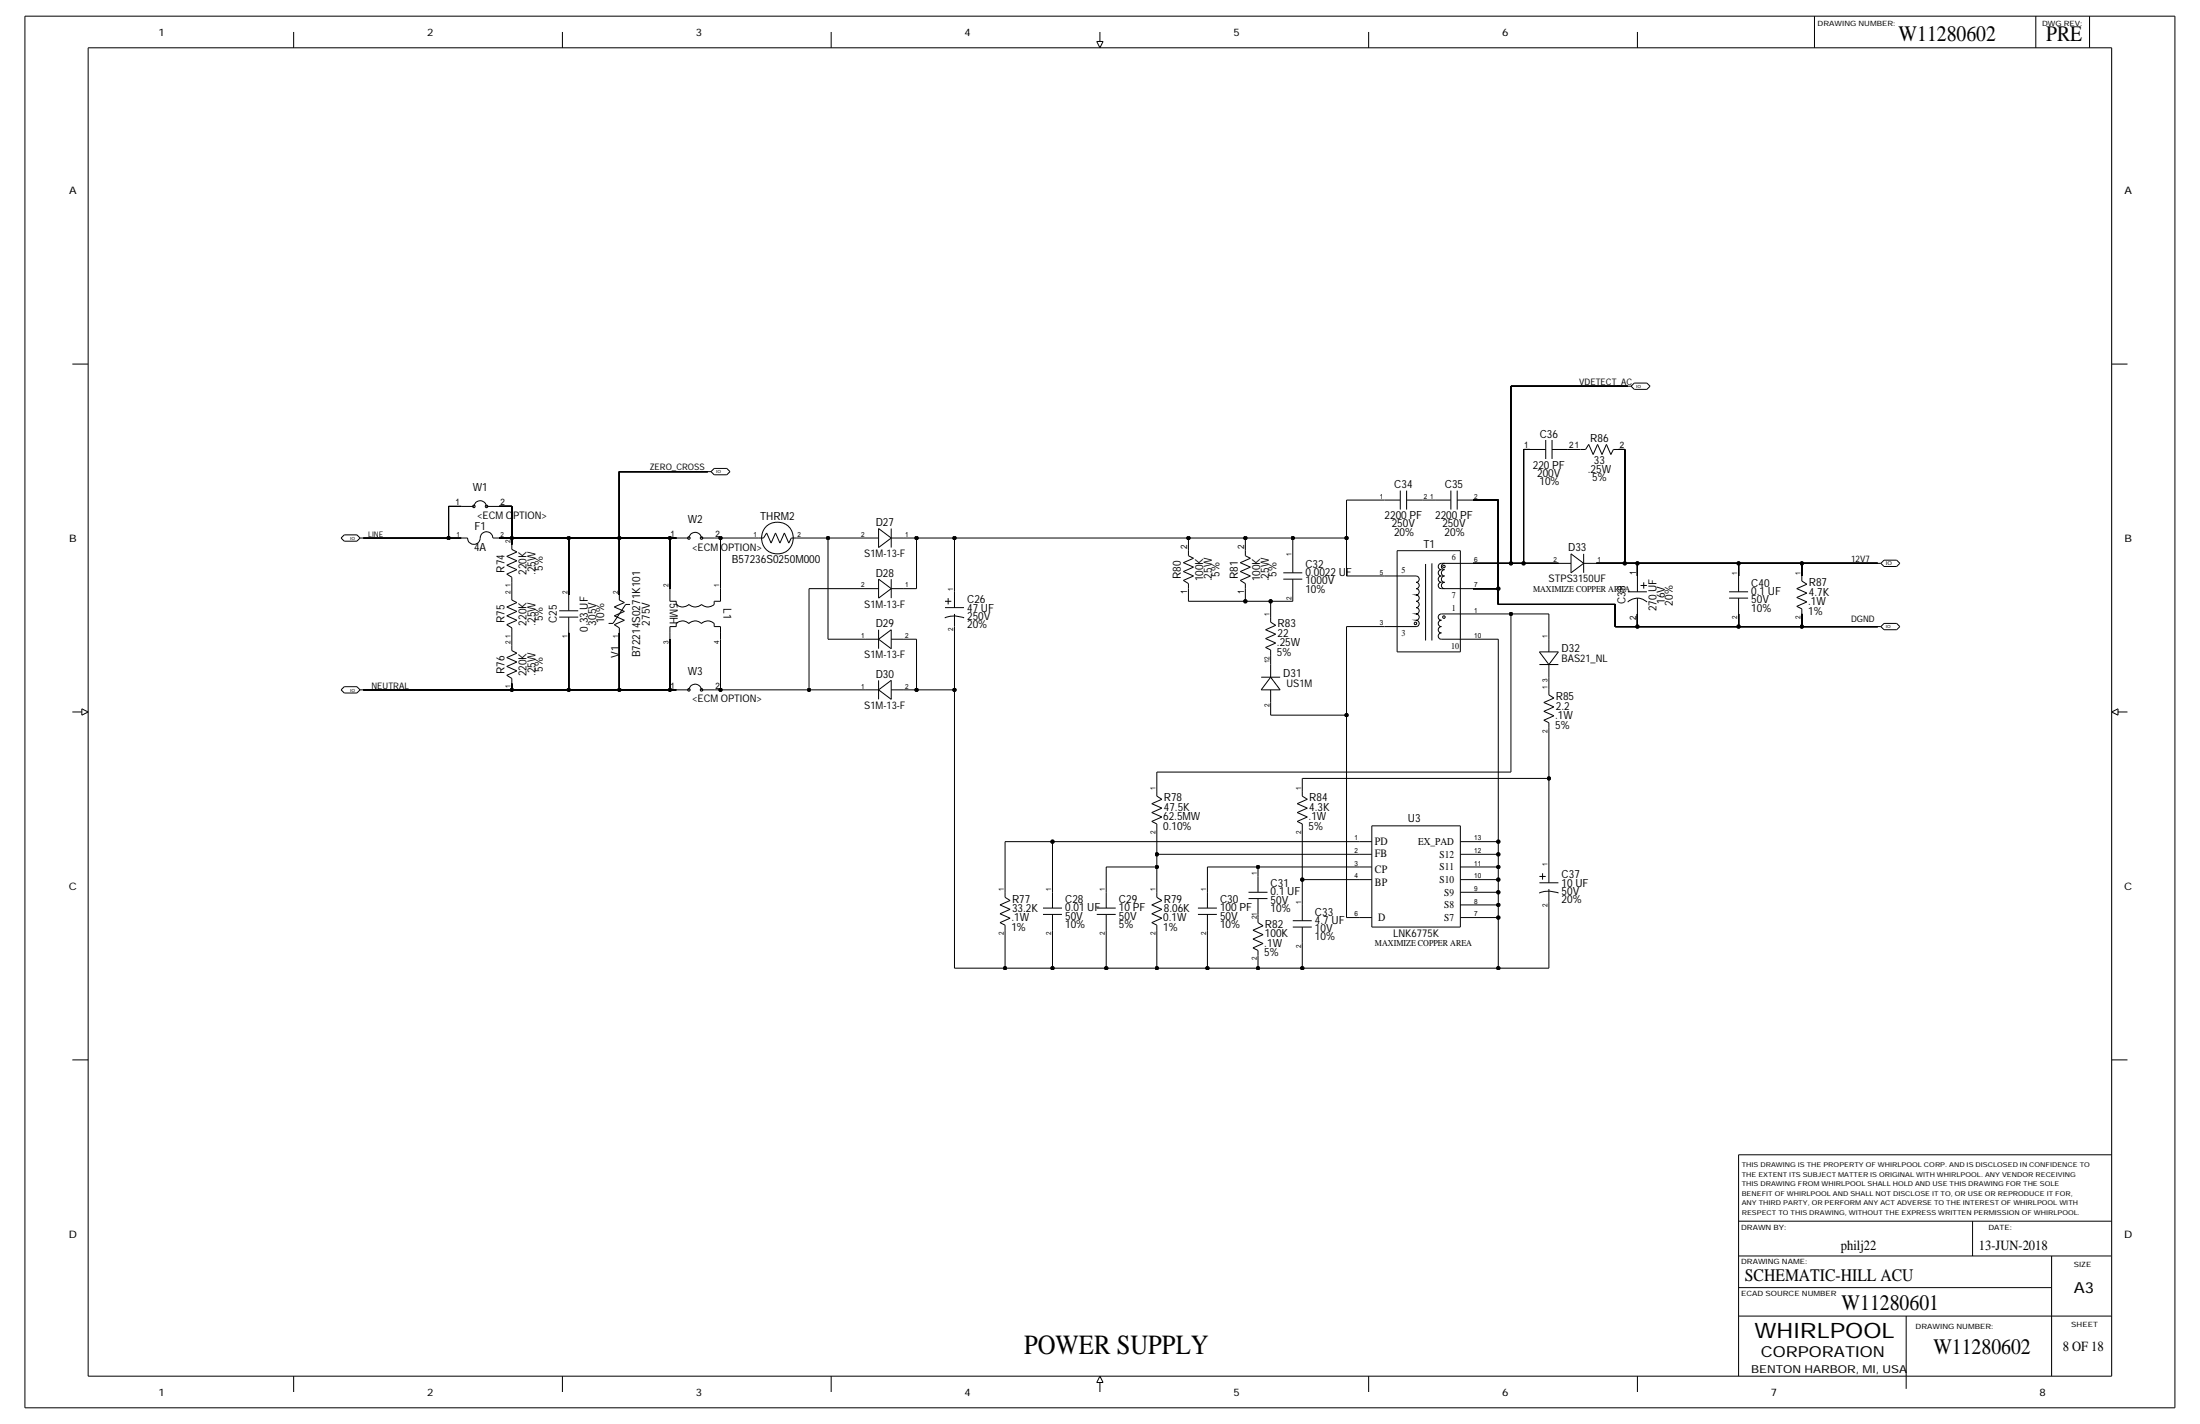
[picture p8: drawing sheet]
<svg xmlns="http://www.w3.org/2000/svg" width="864mm" height="559mm" viewBox="0 0 864 559" stroke-linecap="round" stroke-linejoin="round" font-family="sans-serif">
<!-- layer: Nets -->
<g fill="none" stroke="#000" stroke-width=".39">
<path d="M593.1 151.6h45.9zM593.1 151.6v69.5zM598.1 176.4h2.5zM598.1 176.4v44.7zM615.5 176.4h4.9zM635.3 176.4h2.5zM637.8 176.4v44.7zM176.1 198.7h5zM176.1 198.7v12.4zM196 198.7h4.9zM200.9 198.7v12.4zM243.1 185.1h34.8z"/>
<path d="M243.1 185.1v26zM528.6 196.2h14.9zM528.6 196.2v14.9zM558.4 196.2h4.9zM578.2 196.2h9.9zM588.1 196.2v34.8zM142.6 211.1h33.5zM176.1 211.1h5zM196 211.1h4.9zM200.9 211.1v2.5zM200.9 211.1h22.4zM223.3 211.1v22.4z"/>
<path d="M223.3 211.1h19.8zM243.1 211.1v22.4zM243.1 211.1h19.9zM263 211.1v19.9zM263 211.1h2.5zM280.3 211.1h2.5zM282.8 211.1h14.9zM282.8 211.1v19.9zM312.6 211.1h12.4zM325 211.1v39.7zM325 211.1h14.9zM354.8 211.1h5z"/>
<path d="M359.8 211.1v19.9zM359.8 211.1h14.9zM374.7 211.1v21.1zM374.7 211.1h91.8zM466.5 211.1v5zM466.5 211.1h22.4zM488.9 211.1v5zM488.9 211.1h18.6zM507.5 211.1v7.5zM507.5 211.1h21.1zM528.6 211.1v14.9zM200.9 228.5v5z"/>
<path d="M317.6 231h22.3zM317.6 231v39.7zM354.8 231h5zM466.5 231v5zM466.5 236h22.4zM488.9 231v5zM488.9 236h9.9zM498.8 236v6.2zM498.8 236h8.7zM507.5 233.5v2.5zM528.6 226h14.9zM578.2 231h9.9z"/>
<path d="M578.2 221.1h14.9zM588.1 237.2h46zM588.1 231v6.2zM593.1 221.1h5zM598.1 221.1h13.6zM626.6 221.1h11.2zM634.1 237.2v8.7zM637.8 221.1h5zM642.8 221.1v4.9zM642.8 221.1h39.7zM682.5 221.1v4.9zM682.5 221.1h24.8z"/>
<path d="M707.3 221.1v4.9zM707.3 221.1h29.8zM200.9 248.4v4.9zM223.3 248.4v22.3zM243.1 248.4v22.3zM263 250.8v19.9zM282.8 250.8v19.9zM325 250.8h14.9zM354.8 250.8h5zM359.8 250.8v19.9zM374.7 245.9v24.8zM498.8 257.1v3.7z"/>
<path d="M528.6 245.9v34.7zM528.6 245.9h14.9zM578.2 250.8h9.9zM578.2 240.9h14.9zM588.1 250.8v79.5zM593.1 240.9v62.1zM593.1 240.9h14.9zM608 240.9v9.9zM634.1 245.9h8.7zM642.8 240.9v5zM642.8 245.9h39.7zM682.5 240.9v5z"/>
<path d="M682.5 245.9h24.8zM707.3 240.9v5zM707.3 245.9h29.8zM142.6 270.7h58.3zM200.9 268.2v2.5zM200.9 270.7h22.4zM223.3 270.7h19.8zM243.1 270.7h19.9zM263 270.7h2.5zM280.3 270.7h2.5zM282.8 270.7h34.8zM317.6 270.7h22.3z"/>
<path d="M354.8 270.7h5zM359.8 270.7h14.9zM374.7 270.7v109.2zM498.8 275.7v4.9zM608 265.7v5zM498.8 280.6h29.8zM528.6 280.6v79.5zM608 285.6v19.9zM454.1 303v7.4zM454.1 303h139zM511.2 305.5v4.9zM511.2 305.5h96.8z"/>
<path d="M608 305.5v34.7zM394.5 330.3v19.8zM394.5 330.3h18.6zM413.1 330.3v19.8zM413.1 330.3h120.4zM454.1 335.2v5zM454.1 335.2h79.4zM454.1 325.3v9.9zM511.2 325.3v19.9zM578.2 335.2h9.9zM578.2 330.3h9.9zM588.1 335.2v5z"/>
<path d="M588.1 330.3v4.9zM434.2 340.2v9.9zM434.2 340.2h19.9zM454.1 340.2v9.9zM474 340.2v9.9zM474 340.2h19.8zM493.8 358.8v1.3zM493.8 340.2v3.7zM493.8 340.2h39.7zM511.2 345.2h22.3zM511.2 345.2v9.9zM578.2 355.1h9.9z"/>
<path d="M578.2 350.1h9.9zM578.2 345.2h9.9zM578.2 340.2h9.9zM588.1 355.1v5zM588.1 350.1v5zM588.1 345.2v4.9zM588.1 340.2v5zM608 353.9v26zM374.7 379.9h19.8zM394.5 365v14.9zM394.5 379.9h18.6zM413.1 365v14.9z"/>
<path d="M413.1 379.9h21.1zM434.2 365v14.9zM434.2 379.9h19.9zM454.1 365v14.9zM454.1 379.9h19.9zM474 365v14.9zM474 379.9h19.8zM493.8 375v4.9zM493.8 379.9h17.4zM511.2 370v9.9zM511.2 379.9h76.9zM528.6 360.1h4.9z"/>
<path d="M578.2 360.1h9.9zM588.1 379.9h19.9zM588.1 360.1v19.8z"/>
</g>
<g fill="#000" stroke="#000" stroke-width=".39">
<circle cx="176.1" cy="211.1" r=".7"/>
<circle cx="200.9" cy="211.1" r=".7"/>
<circle cx="223.3" cy="211.1" r=".7"/>
<circle cx="243.1" cy="211.1" r=".7"/>
<circle cx="263" cy="211.1" r=".7"/>
<circle cx="282.8" cy="211.1" r=".7"/>
<circle cx="325" cy="211.1" r=".7"/>
<circle cx="359.8" cy="211.1" r=".7"/>
<circle cx="374.7" cy="211.1" r=".7"/>
<circle cx="466.5" cy="211.1" r=".7"/>
<circle cx="488.9" cy="211.1" r=".7"/>
<circle cx="507.5" cy="211.1" r=".7"/>
<circle cx="528.6" cy="211.1" r=".7"/>
<circle cx="488.9" cy="236" r=".7"/>
<circle cx="498.8" cy="236" r=".7"/>
<circle cx="588.1" cy="231" r=".7"/>
<circle cx="593.1" cy="221.1" r=".7"/>
<circle cx="598.1" cy="221.1" r=".7"/>
<circle cx="637.8" cy="221.1" r=".7"/>
<circle cx="642.8" cy="221.1" r=".7"/>
<circle cx="682.5" cy="221.1" r=".7"/>
<circle cx="707.3" cy="221.1" r=".7"/>
<circle cx="593.1" cy="240.9" r=".7"/>
<circle cx="642.8" cy="245.9" r=".7"/>
<circle cx="682.5" cy="245.9" r=".7"/>
<circle cx="707.3" cy="245.9" r=".7"/>
<circle cx="200.9" cy="270.7" r=".7"/>
<circle cx="223.3" cy="270.7" r=".7"/>
<circle cx="243.1" cy="270.7" r=".7"/>
<circle cx="263" cy="270.7" r=".7"/>
<circle cx="282.8" cy="270.7" r=".7"/>
<circle cx="317.6" cy="270.7" r=".7"/>
<circle cx="359.8" cy="270.7" r=".7"/>
<circle cx="374.7" cy="270.7" r=".7"/>
<circle cx="528.6" cy="280.6" r=".7"/>
<circle cx="608" cy="305.5" r=".7"/>
<circle cx="413.1" cy="330.3" r=".7"/>
<circle cx="454.1" cy="335.2" r=".7"/>
<circle cx="588.1" cy="330.3" r=".7"/>
<circle cx="588.1" cy="335.2" r=".7"/>
<circle cx="454.1" cy="340.2" r=".7"/>
<circle cx="493.8" cy="340.2" r=".7"/>
<circle cx="511.2" cy="345.2" r=".7"/>
<circle cx="588.1" cy="340.2" r=".7"/>
<circle cx="588.1" cy="350.1" r=".7"/>
<circle cx="588.1" cy="345.2" r=".7"/>
<circle cx="588.1" cy="355.1" r=".7"/>
<circle cx="394.5" cy="379.9" r=".7"/>
<circle cx="413.1" cy="379.9" r=".7"/>
<circle cx="434.2" cy="379.9" r=".7"/>
<circle cx="454.1" cy="379.9" r=".7"/>
<circle cx="474" cy="379.9" r=".7"/>
<circle cx="493.8" cy="379.9" r=".7"/>
<circle cx="511.2" cy="379.9" r=".7"/>
<circle cx="588.1" cy="379.9" r=".7"/>
<circle cx="588.1" cy="360.1" r=".7"/>
</g>
<!-- layer: Components -->
<g fill="none" stroke="#000" stroke-width=".39">
<path d="M639 151.6h1.3zM640.3 151.6l1.2 1.2zM641.5 150.3h5zM641.5 150.3l-1.2 1.3zM641.5 152.8h5zM646.5 150.3l1.2 1.3zM646.5 152.8l1.2-1.2zM600.6 176.4h6.2zM606.8 172.7v7.4zM609.2 172.7v7.4zM609.2 176.4h6.3zM620.4 176.4h2z"/>
<path d="M623.6 174.4l-1.2 2zM623.6 174.4l1.8 4zM627.1 174.4l1.8 4zM627.1 174.4l-1.7 4zM630.6 174.4l1.7 4zM630.6 174.4l-1.7 4zM633.3 176.4l-1 2zM633.3 176.4h2zM181.1 198.7h4.9zM186 198.7a2.47 2.47 0 0 1 2.5-2.2 2.47 2.47 0 0 1 2.4 2.2M191 198.7h5zM277.9 185.1h1.2z"/>
<path d="M279.1 185.1l1.2 1.2zM280.3 183.8h5zM280.3 183.8l-1.2 1.3zM280.3 186.3h5zM285.3 183.8l1.3 1.3zM286.6 185.1l-1.3 1.2zM543.5 196.2h6.2zM549.7 192.5v7.5zM552.2 192.5v7.5zM552.2 196.2h6.2zM563.3 196.2h6.2zM569.5 192.5v7.5z"/>
<path d="M572 192.5v7.5zM572 196.2h6.2zM133.9 211.1l1.2 1.3zM135.1 209.9h5zM135.1 209.9l-1.2 1.2zM135.1 212.4h5zM140.1 209.9l1.2 1.2zM141.3 211.1h1.3zM141.3 211.1l-1.2 1.3zM181.1 211.1h2.4zM183.5 211.1a2.48 2.48 0 0 0 2.5 2.5 2.48 2.48 0 0 0 2.5-2.4M188.5 211.1a2.48 2.48 0 0 1 2.5-2.4 2.48 2.48 0 0 1 2.5 2.4"/>
<path d="M193.5 211.1h2.5zM198.9 218.3l4-1.7zM198.9 218.3l4 1.8zM200.9 215.6l2 1zM200.9 213.6v2zM265.5 211.1h4.9zM270.4 211.1a2.47 2.47 0 0 1 2.5-2.2 2.47 2.47 0 0 1 2.4 2.2M275.4 211.1h4.9zM297.7 211.1h2zM301 209.1l-1.3 2zM301 209.1l1.7 4zM304.4 209.1l1.8 4z"/>
<path d="M304.4 209.1l-1.7 4zM307.9 209.1l1.7 4zM307.9 209.1l-1.7 4zM310.6 211.1h2zM310.6 211.1l-1 2zM339.9 211.1h5zM344.9 214.9l5-3.8zM344.9 207.4l5 3.7zM344.9 207.4v7.5zM349.9 211.1h4.9zM349.9 207.4v7.5zM466.5 218.1l2 1z"/>
<path d="M466.5 216.1v2zM488.9 218.1l1.9 1zM488.9 216.1v2zM507.5 218.6v6.2zM548.4 216.1v39.7zM548.4 216.1h24.9zM573.3 216.1v39.7zM616.7 217.3l5 3.8zM616.7 217.3v7.5zM621.7 217.3v7.5zM739.6 219.8h4.9zM739.6 219.8l-1.3 1.3z"/>
<path d="M744.5 219.8l1.3 1.3zM198.9 225.3l2 1.2zM198.9 225.3l4-1.8zM198.9 221.8l4-1.7zM198.9 221.8l4 1.7zM198.9 238.2l4-1.7zM198.9 238.2l4 1.7zM200.9 226.5v2zM200.9 235.5l2 1zM200.9 233.5v2zM219.5 239.7h7.5zM223.3 233.5v6.2z"/>
<path d="M241.1 238.2l4-1.7zM241.1 238.2l4 1.7zM243.1 235.5l2 1zM243.1 233.5v2zM245.6 237.2h1.7zM245.6 237.2l-5 7.4zM263 233.5v2.5zM263 236h2.5zM263 231v2.5zM265.4 237.2a3.7 3.7 0 0 0 5 0M265.5 236v1.2zM270.4 237.2a3.8 3.8 0 0 0 5 .1 3.6 3.6 0 0 0 4.9-.1"/>
<path d="M280.3 236h2.5zM280.3 236v1.2zM282.8 233.5v2.5zM282.8 231v2.5zM339.9 231h5zM344.9 234.7l5-3.7zM344.9 227.3l5 3.7zM344.9 227.3v7.4zM349.9 231h4.9zM349.9 227.3v7.4zM371 238.4h7.4zM371 236h2.4z"/>
<path d="M372.2 234.7v2.5zM374.7 232.2v6.2zM464.5 227.8l2 1.2zM464.5 227.8l4-1.8zM464.5 220.8l4-1.7zM464.5 220.8l4 1.8zM464.5 224.3l4-1.7zM464.5 224.3l4 1.7zM466.5 229v2zM486.9 227.8l2 1.2zM486.9 227.8l3.9-1.8zM486.9 220.8l3.9-1.7z"/>
<path d="M486.9 220.8l3.9 1.8zM486.9 224.3l3.9-1.7zM486.9 224.3l3.9 1.7zM488.9 229v2zM503.8 224.8h7.4zM503.8 227.3h7.4zM507.5 227.3v6.2zM543.5 226h4.9zM548.4 226h7.5zM555.9 226a1.24 1.24 0 0 1 1.2 1.3 1.24 1.24 0 0 1-1.2 1.2 1.24 1.24 0 0 1 1.2 1.2 1.24 1.24 0 0 1-1.2 1.3 1.24 1.24 0 0 1 1.2 1.2 1.24 1.24 0 0 1-1.2 1.3 1.24 1.24 0 0 1 1.2 1.2 1.24 1.24 0 0 1-1.2 1.3 1.24 1.24 0 0 1 1.2 1.2 1.24 1.24 0 0 1-1.2 1.2 1.24 1.24 0 0 1 1.2 1.3 1.24 1.24 0 0 1-1.2 1.2 1.24 1.24 0 0 1 1.2 1.3 1.24 1.24 0 0 1-1.2 1.2 1.24 1.24 0 0 1 1.2 1.2 1.24 1.24 0 0 1-1.2 1.3M559.6 221.3v30zM562.1 221.1v30.2z"/>
<path d="M565.8 231h7.5zM565.8 221.1h7.5zM565.8 221.1a1.24 1.24 0 0 0-1.2 1.2 1.24 1.24 0 0 0 1.2 1.2 1.24 1.24 0 0 0-1.2 1.3 1.24 1.24 0 0 0 1.2 1.2 1.24 1.24 0 0 0-1.2 1.3 1.24 1.24 0 0 0 1.2 1.2 1.24 1.24 0 0 0-1.2 1.2 1.24 1.24 0 0 0 1.2 1.3M567.1 221.1a1.24 1.24 0 0 0-1.3 1.2 1.24 1.24 0 0 0 1.3 1.2 1.24 1.24 0 0 0-1.3 1.3 1.24 1.24 0 0 0 1.3 1.2 1.24 1.24 0 0 0-1.3 1.3 1.24 1.24 0 0 0 1.3 1.2 1.24 1.24 0 0 0-1.3 1.2 1.24 1.24 0 0 0 1.3 1.3M573.3 221.1h4.9zM573.3 231h4.9zM611.7 221.1h5zM616.7 224.8l5-3.7zM621.7 221.1h4.9zM638.9 236.3a5.5 5.5 0 0 1 7.6 0M639 232.2h7.5zM642.8 234.7v6.2z"/>
<path d="M642.8 226v6.2zM644 229.7h2.5zM645.2 228.5v2.5zM678.8 232.2h7.4zM678.8 234.7h7.4zM682.5 226v6.2zM682.5 234.7v6.2zM705.3 234.5l4-1.8zM705.3 231l4-1.7zM705.3 237.9l2 1zM705.3 237.9l4-1.7zM705.3 234.5l4 1.7z"/>
<path d="M705.3 231l4 1.7zM707.3 228l2 1.3zM707.3 226v2zM707.3 238.9v2zM737.1 221.1h1.2zM738.3 221.1l1.3 1.2zM739.6 222.3h4.9zM744.5 222.3l1.3-1.2zM198.9 245.1l2 1.3zM198.9 245.1l4-1.7zM198.9 241.7l4-1.8zM198.9 241.7l4 1.7z"/>
<path d="M198.9 258l4-1.7zM198.9 258l4 1.8zM200.9 246.4v2zM200.9 255.3l2 1zM200.9 253.3v2zM219.5 242.2h7.5zM223.3 242.2v6.2zM238.9 244.6h1.7zM241.1 245.1l2 1.3zM241.1 245.1l4-1.7zM241.1 241.7l4-1.8zM241.1 241.7l4 1.7z"/>
<path d="M243.1 246.4v2zM263 245.9v2.5zM263 245.9h2.5zM263 248.4v2.4zM265.4 244.7a3.5 3.5 0 0 1 5 0M265.5 244.6v1.3zM270.4 244.7a3.5 3.5 0 0 1 4.9 0 3.5 3.5 0 0 1 5 0M280.3 245.9h2.5zM280.3 244.6v1.3zM282.8 245.9v2.5zM282.8 248.4v2.4zM339.9 250.8h5z"/>
<path d="M344.9 250.8l5 3.8zM344.9 250.8l5-3.7zM344.9 247.1v7.5zM349.9 250.8h4.9zM349.9 247.1v7.5zM370.9 242.5a10.3 10.3 0 0 1 7.5 0M374.7 240.9v5zM496.8 250.6l4-1.7zM496.8 247.1l4-1.7zM496.8 254.1l2 1zM496.8 254.1l4-1.8zM496.8 250.6l4 1.7z"/>
<path d="M496.8 247.1l4 1.8zM498.8 244.1l2 1.3zM498.8 242.2v1.9zM498.8 255.1v2zM543.5 245.9h4.9zM548.4 245.9h7.5zM548.4 255.8h24.9zM565.8 240.9h7.5zM565.8 250.8h7.5zM565.8 240.9a1.24 1.24 0 0 0-1.2 1.3 1.24 1.24 0 0 0 1.2 1.2 1.24 1.24 0 0 0-1.2 1.2 1.24 1.24 0 0 0 1.2 1.3 1.24 1.24 0 0 0-1.2 1.2 1.24 1.24 0 0 0 1.2 1.3 1.24 1.24 0 0 0-1.2 1.2 1.24 1.24 0 0 0 1.2 1.2M573.3 240.9h4.9zM573.3 250.8h4.9z"/>
<path d="M604.3 255.8l3.7 5zM604.3 255.8h7.4zM608 250.8v5zM611.7 255.8l-3.7 5zM737.1 245.9h1.2zM738.3 245.9l1.3 1.2zM739.6 244.6h4.9zM739.6 244.6l-1.3 1.3zM739.6 247.1h4.9zM744.5 244.6l1.3 1.3zM744.5 247.1l1.3-1.2zM133.9 270.7l1.2 1.2z"/>
<path d="M135.1 269.5h5zM135.1 269.5l-1.2 1.2zM135.1 271.9h5zM140.1 269.5l1.2 1.2zM141.3 270.7h1.3zM141.3 270.7l-1.2 1.2zM198.9 265l2 1.2zM198.9 265l4-1.7zM198.9 261.5l4-1.7zM198.9 261.5l4 1.8zM200.9 266.2v2zM265.5 270.7h4.9z"/>
<path d="M270.4 270.7a2.47 2.47 0 0 1 2.5-2.2 2.47 2.47 0 0 1 2.4 2.2M275.4 270.7h4.9zM339.9 270.7h5zM344.9 270.7l5 3.7zM344.9 270.7l5-3.7zM344.9 267v7.4zM349.9 270.7h4.9zM349.9 267v7.4zM495.1 270.7h7.4zM495.1 265.7h7.4zM498.8 270.7v5zM498.8 260.8v4.9z"/>
<path d="M498.8 265.7l3.7 5zM498.8 265.7l-3.7 5zM604.3 260.8h7.4zM606 279.1l4-1.7zM606 275.7l4-1.8zM606 279.1l4 1.8zM606 275.7l4 1.7zM608 260.8v4.9zM608 272.7l2 1.2zM608 270.7v2zM606 282.6l2 1zM606 282.6l4-1.7z"/>
<path d="M608 283.6v2zM452.1 318.9l4-1.8zM452.1 315.4l4-1.7zM452.1 318.9l4 1.7zM452.1 315.4l4 1.7zM454.1 312.4l2 1.3zM454.1 310.4v2zM509.2 318.9l4-1.8zM509.2 315.4l4-1.7zM509.2 318.9l4 1.7zM509.2 315.4l4 1.7zM511.2 312.4l2 1.3z"/>
<path d="M511.2 310.4v2zM452.1 322.3l2 1zM452.1 322.3l4-1.7zM454.1 323.3v2zM509.2 322.3l2 1zM509.2 322.3l4-1.7zM511.2 323.3v2zM533.5 335.2h5zM533.5 330.3h5zM538.5 324.1v39.7zM538.5 324.1h34.8zM573.3 330.3h4.9z"/>
<path d="M573.3 335.2h4.9zM573.3 324.1v39.7zM392.5 358.6l4-1.8zM392.5 355.1l4-1.7zM392.5 358.6l4 1.7zM392.5 355.1l4 1.7zM394.5 352.1l2 1.3zM394.5 350.1v2zM409.4 356.3h7.5zM409.4 358.8h7.5zM413.1 350.1v6.2zM413.1 358.8v6.2z"/>
<path d="M430.5 356.3h7.5zM430.5 358.8h7.5zM434.2 350.1v6.2zM434.2 358.8v6.2zM452.1 358.6l4-1.8zM452.1 355.1l4-1.7zM452.1 358.6l4 1.7zM452.1 355.1l4 1.7zM454.1 352.1l2 1.3zM454.1 350.1v2zM470.2 356.3h7.5zM470.2 358.8h7.5z"/>
<path d="M474 350.1v6.2zM474 358.8v6.2zM490.1 350.1h7.4zM490.1 352.6h7.4zM493.8 343.9v6.2zM493.8 352.6v6.2zM511.2 355.1v6.2zM533.5 340.2h5zM533.5 345.2h5zM573.3 340.2h4.9zM573.3 350.1h4.9zM573.3 355.1h4.9z"/>
<path d="M573.3 345.2h4.9zM604.2 350.4a10.3 10.3 0 0 1 7.6 0M604.3 346.4h7.4zM604.3 343.9h2.5zM605.5 342.7v2.5zM608 340.2v6.2zM608 348.9v5zM392.5 362.1l2 .9zM392.5 362.1l4-1.8zM394.5 363v2zM452.1 362.1l2 .9zM452.1 362.1l4-1.8z"/>
<path d="M454.1 363v2zM491.8 368.5l4-1.7zM491.8 365l4-1.7zM491.8 372l2 1zM491.8 372l4-1.8zM491.8 368.5l4 1.7zM491.8 365l4 1.8zM493.8 362.1l2 1.2zM493.8 360.1v2zM493.8 373v2zM507.5 361.3h7.4zM507.5 363.8h7.4z"/>
<path d="M511.2 363.8v6.2zM533.5 360.1h5zM538.5 363.8h34.8zM573.3 360.1h4.9z"/>
<circle cx="186" cy="198.7" r=".5"/>
<circle cx="191" cy="198.7" r=".5"/>
<circle cx="270.4" cy="211.1" r=".5"/>
<circle cx="275.4" cy="211.1" r=".5"/>
<circle cx="305.2" cy="211.2" r="6.3"/>
<circle cx="566.8" cy="222.3" r=".5"/>
<circle cx="555.6" cy="244.6" r=".5"/>
<circle cx="566.8" cy="242.2" r=".5"/>
<circle cx="270.4" cy="270.7" r=".5"/>
<circle cx="275.4" cy="270.7" r=".5"/>
</g>
<!-- layer: Page Border and Title Block -->
<g fill="none" stroke="#000" stroke-width=".39">
<path d="M9.8 6.3h844zM9.8 6.3v546.1zM34.6 18.8h794.3zM34.6 18.8v521.2zM115.3 12.6v6.2zM220.8 12.6v6.2zM326.3 12.6v6.2zM430.5 16.3l1.3 2.5zM430.5 16.3h2.5zM431.8 12.6v3.7zM433 16.3l-1.2 2.5zM537.3 12.6v6.2z"/>
<path d="M642.8 12.6v6.2zM712.3 6.3v12.5zM799.1 6.3v12.5zM820.2 6.3v12.5zM828.9 18.8v521.2zM853.8 6.3v546.1zM28.4 142.9h6.2zM828.9 142.9h6.2zM28.4 279.4h3.7zM32.1 278.2l2.5 1.2zM32.1 278.2v2.4zM828.9 279.4l2.5 1.2z"/>
<path d="M828.9 279.4l2.5-1.2zM831.4 279.4h3.7zM831.4 278.2v2.4zM32.1 280.6l2.5-1.2zM28.4 415.9h6.2zM828.9 415.9h6.2zM682.5 453.2v86.8zM682.5 453.2h146.4zM682.5 479.2h146.4zM774.3 479.2v13.7zM682.5 492.9h146.4zM805.3 492.9v47.1z"/>
<path d="M682.5 516.5h146.4zM682.5 505.3h122.8zM748.3 516.5v28.5zM9.8 552.4h844zM34.6 540h794.3zM115.3 540v6.2zM220.8 540v6.2zM326.3 540v6.2zM430.5 542.5h2.5zM431.8 540l-1.3 2.5zM431.8 540l1.2 2.5zM431.8 542.5v3.7z"/>
<path d="M537.3 540v6.2zM642.8 540v6.2z"/>
</g>
<text font-size="10.9" x="402" y="531.3">POWER SUPPLY</text>
<g font-size="8.7">
<text x="745.3" y="16.3">W11280602</text>
<text x="803.2" y="16.3">PRE</text>
<text x="722.9" y="514">W11280601</text>
<text x="758.9" y="531.3">W11280602</text>
</g>
<text font-size="8.3" x="688.7" y="525.1">WHIRLPOOL</text>
<text font-size="6.9" x="685" y="502.8">SCHEMATIC-HILL ACU</text>
<g font-size="6">
<text x="814" y="507.5">A3</text>
<text x="691.2" y="532.6">CORPORATION</text>
</g>
<g font-size="5.5">
<text x="722.7" y="490.4">philj22</text>
<text x="776.8" y="490.4">13-JUN-2018</text>
<text x="809.7" y="530.1">8 OF 18</text>
</g>
<g font-size="4.4">
<text x="604.4" y="171.7">C36</text>
<text x="624.3" y="173.5">R86</text>
<text x="601.7" y="183.9">220 PF</text>
<text x="623.3" y="185.6">.25W</text>
<text x="625.7" y="182.1">33</text>
<text x="547.3" y="191.6">C34</text>
<text x="567.2" y="191.6">C35</text>
<text x="603.4" y="187.1">200V</text>
<text x="604.3" y="190.3">10%</text>
<text x="625" y="188.6">5%</text>
<text x="185.6" y="192.8">W1</text>
<text x="298.4" y="204">THRM2</text>
<text x="543.5" y="203.7">2200 PF</text>
<text x="563.4" y="203.7">2200 PF</text>
<text x="186.2" y="208.2">F1</text>
<text x="270" y="205.2">W2</text>
<text x="343.8" y="206.5">D27</text>
<text x="546.3" y="207">250V</text>
<text x="566.2" y="207">250V</text>
<text x="547.2" y="210.2">20%</text>
<text x="558.8" y="215.2">T1</text>
<text x="567.1" y="210.2">20%</text>
<text x="186.1" y="216.1">4A</text>
<text x="287.3" y="220.9">B57236S0250M000</text>
<text x="615.6" y="216.4">D33</text>
<text x="198" y="224.7" transform="rotate(-90 198 224.7)">R74</text>
<text x="206.7" y="225.7" transform="rotate(-90 206.7 225.7)">220K</text>
<text x="210.1" y="225.7" transform="rotate(-90 210.1 225.7)">.25W</text>
<text x="213.1" y="223.9" transform="rotate(-90 213.1 223.9)">5%</text>
<text x="343.8" y="226.3">D28</text>
<text x="463.6" y="227.1" transform="rotate(-90 463.6 227.1)">R80</text>
<text x="478.7" y="226.4" transform="rotate(-90 478.7 226.4)">5%</text>
<text x="485.9" y="227.1" transform="rotate(-90 485.9 227.1)">R81</text>
<text x="501.1" y="226.4" transform="rotate(-90 501.1 226.4)">5%</text>
<text x="512.4" y="226.1">0.0022 UF</text>
<text x="512.4" y="222.8">C32</text>
<text x="472.3" y="228.1" transform="rotate(-90 472.3 228.1)">100K</text>
<text x="475.8" y="228.1" transform="rotate(-90 475.8 228.1)">.25W</text>
<text x="494.6" y="228.1" transform="rotate(-90 494.6 228.1)">100K</text>
<text x="498.1" y="228.1" transform="rotate(-90 498.1 228.1)">.25W</text>
<text x="512.4" y="229.3">1000V</text>
<text x="512.4" y="232.5">10%</text>
<text x="687.4" y="230.3">C40</text>
<text x="687.4" y="233.5">0.1 UF</text>
<text x="710" y="233.8">4.7K</text>
<text x="710" y="230">R87</text>
<text x="263" y="236.8" transform="rotate(90 263 236.8)">5MH</text>
<text x="284" y="238.7" transform="rotate(90 284 238.7)">L1</text>
<text x="379.6" y="240">47 UF</text>
<text x="379.6" y="236.5">C26</text>
<text x="638.1" y="237.1" transform="rotate(-90 638.1 237.1)">C38</text>
<text x="650.3" y="239.9" transform="rotate(-90 650.3 239.9)">270 UF</text>
<text x="653.5" y="237" transform="rotate(-90 653.5 237)">16V</text>
<text x="656.7" y="237.7" transform="rotate(-90 656.7 237.7)">20%</text>
<text x="687.4" y="240">10%</text>
<text x="687.4" y="236.7">50V</text>
<text x="709.8" y="237.5">.1W</text>
<text x="198" y="244.5" transform="rotate(-90 198 244.5)">R75</text>
<text x="206.7" y="245.5" transform="rotate(-90 206.7 245.5)">220K</text>
<text x="210.1" y="245.5" transform="rotate(-90 210.1 245.5)">.25W</text>
<text x="213.1" y="243.8" transform="rotate(-90 213.1 243.8)">5%</text>
<text x="218.6" y="244.5" transform="rotate(-90 218.6 244.5)">C25</text>
<text x="234" y="245.5" transform="rotate(-90 234 245.5)">305V</text>
<text x="237.2" y="244.6" transform="rotate(-90 237.2 244.6)">10%</text>
<text x="255.1" y="245.5" transform="rotate(-90 255.1 245.5)">275V</text>
<text x="379.6" y="243.2">250V</text>
<text x="709.8" y="241.2">1%</text>
<text x="230.8" y="247.9" transform="rotate(-90 230.8 247.9)">0.33 UF</text>
<text x="343.8" y="246.2">D29</text>
<text x="379.6" y="246.4">20%</text>
<text x="501.5" y="249.9">22</text>
<text x="501.5" y="246.2">R83</text>
<text x="251.4" y="258" transform="rotate(-90 251.4 258)">B72214S0271K101</text>
<text x="501.3" y="253.6">.25W</text>
<text x="501.3" y="257.4">5%</text>
<text x="613" y="255.8">D32</text>
<text x="213.1" y="263.6" transform="rotate(-90 213.1 263.6)">5%</text>
<text x="243.1" y="258.2" transform="rotate(-90 243.1 258.2)">V1</text>
<text x="198" y="264.4" transform="rotate(-90 198 264.4)">R76</text>
<text x="206.7" y="265.4" transform="rotate(-90 206.7 265.4)">220K</text>
<text x="210.1" y="265.4" transform="rotate(-90 210.1 265.4)">.25W</text>
<text x="270" y="264.8">W3</text>
<text x="343.8" y="266">D30</text>
<text x="503.8" y="265.8">D31</text>
<text x="610.7" y="274.7">R85</text>
<text x="610.7" y="278.5">2.2</text>
<text x="610.5" y="285.9">5%</text>
<text x="610.5" y="282.2">.1W</text>
<text x="456.8" y="314.4">R78</text>
<text x="513.9" y="314.4">R84</text>
<text x="456.6" y="321.9">62.5MW</text>
<text x="456.8" y="318.2">47.5K</text>
<text x="513.7" y="321.9">.1W</text>
<text x="513.9" y="318.2">4.3K</text>
<text x="552.6" y="322.4">U3</text>
<text x="456.6" y="325.6">0.10%</text>
<text x="513.7" y="325.6">5%</text>
<text x="539.7" y="331.5">PD</text>
<text x="539.7" y="336.5">FB</text>
<text x="539.7" y="342.7">CP</text>
<text x="539.7" y="347.7">BP</text>
<text x="613" y="348">10 UF</text>
<text x="613" y="344.5">C37</text>
<text x="498.8" y="351.4">0.1 UF</text>
<text x="498.8" y="348.2">C31</text>
<text x="613" y="351.2">50V</text>
<text x="397.3" y="357.9">33.2K</text>
<text x="397.3" y="354.2">R77</text>
<text x="418.1" y="357.6">0.01 UF</text>
<text x="418.1" y="354.4">C28</text>
<text x="439.2" y="357.6">10 PF</text>
<text x="439.2" y="354.4">C29</text>
<text x="456.8" y="357.9">8.06K</text>
<text x="456.8" y="354.2">R79</text>
<text x="478.9" y="357.6">100 PF</text>
<text x="478.9" y="354.4">C30</text>
<text x="498.8" y="354.7">50V</text>
<text x="498.8" y="357.9">10%</text>
<text x="516.2" y="359.4">C33</text>
<text x="613" y="354.4">20%</text>
<text x="397" y="365.3">1%</text>
<text x="397" y="361.6">.1W</text>
<text x="418.1" y="364.1">10%</text>
<text x="418.1" y="360.9">50V</text>
<text x="439.2" y="364.1">5%</text>
<text x="439.2" y="360.9">50V</text>
<text x="456.6" y="365.3">1%</text>
<text x="456.6" y="361.6">0.1W</text>
<text x="478.9" y="364.1">10%</text>
<text x="478.9" y="360.9">50V</text>
<text x="496.6" y="364.1">R82</text>
<text x="516.2" y="362.6">4.7 UF</text>
<text x="516.2" y="365.8">10V</text>
<text x="541" y="361.3">D</text>
<text x="496.3" y="371.5">.1W</text>
<text x="496.6" y="367.8">100K</text>
<text x="516.2" y="369.1">10%</text>
<text x="496.3" y="375.3">5%</text>
</g>
<text font-size="4.3" x="687.4" y="538.8">BENTON HARBOR, MI, USA</text>
<text font-size="4.2" x="546.8" y="367.5">LNK6775K</text>
<g font-size="4.1">
<text x="62.2" y="14">1</text>
<text x="167.7" y="14">2</text>
<text x="273.2" y="14">3</text>
<text x="378.6" y="14">4</text>
<text x="484.1" y="14">5</text>
<text x="589.6" y="14">6</text>
<text x="27.2" y="76.1">A</text>
<text x="833.9" y="76.1">A</text>
<text x="187.3" y="203.7">&lt;ECM OPTION&gt;</text>
<text x="27.2" y="212.6">B</text>
<text x="833.9" y="212.6">B</text>
<text x="271.7" y="216.1">&lt;ECM OPTION&gt;</text>
<text x="339.2" y="218.6">S1M-13-F</text>
<text x="607.9" y="228.5">STPS3150UF</text>
<text x="339.2" y="238.4">S1M-13-F</text>
<text x="339.2" y="258.3">S1M-13-F</text>
<text x="613" y="259.9">BAS21_NL</text>
<text x="505" y="269.5">US1M</text>
<text x="271.7" y="275.7">&lt;ECM OPTION&gt;</text>
<text x="339.2" y="278.2">S1M-13-F</text>
<text x="556.7" y="331.6">EX_PAD</text>
<text x="565.1" y="341.5">S11</text>
<text x="565.1" y="336.5">S12</text>
<text x="565.1" y="346.5">S10</text>
<text x="27" y="349.1">C</text>
<text x="566.9" y="351.4">S9</text>
<text x="833.8" y="349.1">C</text>
<text x="566.9" y="356.4">S8</text>
<text x="566.9" y="361.3">S7</text>
<text x="27" y="485.7">D</text>
<text x="833.8" y="485.7">D</text>
<text x="62.2" y="547.7">1</text>
<text x="167.7" y="547.7">2</text>
<text x="273.2" y="547.7">3</text>
<text x="378.6" y="547.7">4</text>
<text x="484.1" y="547.7">5</text>
<text x="589.6" y="547.7">6</text>
<text x="695.1" y="547.7">7</text>
<text x="800.6" y="547.7">8</text>
</g>
<g font-size="3.5">
<text x="619.9" y="151.1">VDETECT_AC</text>
<text x="598.3" y="175.9">1</text>
<text x="616" y="175.9">21</text>
<text x="635.8" y="175.9">2</text>
<text x="255" y="184.6">ZERO_CROSS</text>
<text x="178.8" y="198.2">1</text>
<text x="196.4" y="198.2">2</text>
<text x="263.2" y="210.6">1</text>
<text x="280.8" y="210.6">2</text>
<text x="466" y="215.6" transform="rotate(-90 466 215.6)">2</text>
<text x="488.4" y="215.6" transform="rotate(-90 488.4 215.6)">2</text>
<text x="569.9" y="219.8">6</text>
<text x="726.7" y="220.6">12V7</text>
<text x="550.2" y="224.8">5</text>
<text x="642.3" y="225.5" transform="rotate(-90 642.3 225.5)">1</text>
<text x="466" y="233.2" transform="rotate(-90 466 233.2)">1</text>
<text x="488.4" y="233.2" transform="rotate(-90 488.4 233.2)">1</text>
<text x="601.8" y="232.2">MAXIMIZE COPPER AREA</text>
<text x="569.9" y="239.7">1</text>
<text x="569.9" y="234.7">7</text>
<text x="642.3" y="243.2" transform="rotate(-90 642.3 243.2)">2</text>
<text x="726.7" y="244.1">DGND</text>
<text x="550.2" y="249.6">3</text>
<text x="569.6" y="254.6">10</text>
<text x="145.8" y="270.2">NEUTRAL</text>
<text x="263.2" y="270.2">1</text>
<text x="280.8" y="270.2">2</text>
<text x="539.7" y="371.2">MAXIMIZE COPPER AREA</text>
</g>
<text font-size="3" x="144.6" y="210.6">LINE</text>
<g font-size="2.9">
<text x="713.5" y="10.1">DRAWING NUMBER:</text>
<text x="801.6" y="10.1">DWG REV:</text>
<text x="683.5" y="482.7">DRAWN BY:</text>
<text x="780.5" y="482.5">DATE:</text>
<text x="683.5" y="496.1">DRAWING NAME:</text>
<text x="814" y="497.1">SIZE</text>
<text x="683.5" y="508.6">ECAD SOURCE NUMBER</text>
<text x="752" y="521.4">DRAWING NUMBER:</text>
<text x="813" y="520.7">SHEET</text>
</g>
<g font-size="2.8">
<text x="541.6" y="195.7">1</text>
<text x="558.9" y="195.7">2</text>
<text x="561.4" y="195.7">1</text>
<text x="578.7" y="195.7">2</text>
<text x="179.2" y="210.6">1</text>
<text x="196.4" y="210.6">2</text>
<text x="200.4" y="213.1" transform="rotate(-90 200.4 213.1)">2</text>
<text x="295.8" y="210.6">1</text>
<text x="313.1" y="210.6">2</text>
<text x="338" y="210.6">2</text>
<text x="355.3" y="210.6">1</text>
<text x="507" y="218.1" transform="rotate(-90 507 218.1)">1</text>
<text x="578.7" y="220.6">6</text>
<text x="609.9" y="220.6">2</text>
<text x="627.1" y="220.6">1</text>
<text x="541.6" y="225.5">5</text>
<text x="682" y="225.5" transform="rotate(-90 682 225.5)">1</text>
<text x="706.8" y="225.5" transform="rotate(-90 706.8 225.5)">1</text>
<text x="200.4" y="230.4" transform="rotate(-90 200.4 230.4)">1</text>
<text x="200.4" y="233" transform="rotate(-90 200.4 233)">2</text>
<text x="222.8" y="233" transform="rotate(-90 222.8 233)">2</text>
<text x="242.6" y="233" transform="rotate(-90 242.6 233)">2</text>
<text x="262.5" y="230.5" transform="rotate(-90 262.5 230.5)">2</text>
<text x="282.3" y="230.5" transform="rotate(-90 282.3 230.5)">1</text>
<text x="338" y="230.5">2</text>
<text x="355.3" y="230.5">1</text>
<text x="374.2" y="231.7" transform="rotate(-90 374.2 231.7)">1</text>
<text x="578.7" y="230.5">7</text>
<text x="507" y="235.4" transform="rotate(-90 507 235.4)">2</text>
<text x="498.3" y="241.7" transform="rotate(-90 498.3 241.7)">1</text>
<text x="541.6" y="245.4">3</text>
<text x="578.7" y="240.4">1</text>
<text x="682" y="242.8" transform="rotate(-90 682 242.8)">2</text>
<text x="706.8" y="242.8" transform="rotate(-90 706.8 242.8)">2</text>
<text x="200.4" y="250.2" transform="rotate(-90 200.4 250.2)">1</text>
<text x="222.8" y="250.2" transform="rotate(-90 222.8 250.2)">1</text>
<text x="242.6" y="250.2" transform="rotate(-90 242.6 250.2)">1</text>
<text x="338" y="250.4">1</text>
<text x="355.3" y="250.4">2</text>
<text x="374.2" y="247.8" transform="rotate(-90 374.2 247.8)">2</text>
<text x="578.7" y="250.4">10</text>
<text x="607.5" y="250.4" transform="rotate(-90 607.5 250.4)">1</text>
<text x="200.4" y="252.8" transform="rotate(-90 200.4 252.8)">2</text>
<text x="262.5" y="252.7" transform="rotate(-90 262.5 252.7)">3</text>
<text x="282.3" y="252.7" transform="rotate(-90 282.3 252.7)">4</text>
<text x="498.3" y="260.3" transform="rotate(-90 498.3 260.3)">12</text>
<text x="607.5" y="267.6" transform="rotate(-90 607.5 267.6)">3</text>
<text x="200.4" y="270.1" transform="rotate(-90 200.4 270.1)">1</text>
<text x="338" y="270.2">1</text>
<text x="355.3" y="270.2">2</text>
<text x="607.5" y="270.2" transform="rotate(-90 607.5 270.2)">1</text>
<text x="498.3" y="277.6" transform="rotate(-90 498.3 277.6)">2</text>
<text x="607.5" y="287.5" transform="rotate(-90 607.5 287.5)">2</text>
<text x="453.6" y="309.9" transform="rotate(-90 453.6 309.9)">1</text>
<text x="510.7" y="309.9" transform="rotate(-90 510.7 309.9)">1</text>
<text x="453.6" y="327.2" transform="rotate(-90 453.6 327.2)">2</text>
<text x="510.7" y="327.2" transform="rotate(-90 510.7 327.2)">2</text>
<text x="531.7" y="329.8">1</text>
<text x="578.7" y="329.8">13</text>
<text x="531.7" y="334.8">2</text>
<text x="578.7" y="334.8">12</text>
<text x="531.7" y="339.7">3</text>
<text x="578.7" y="339.7">11</text>
<text x="607.5" y="339.7" transform="rotate(-90 607.5 339.7)">1</text>
<text x="493.3" y="343.4" transform="rotate(-90 493.3 343.4)">1</text>
<text x="531.7" y="344.7">4</text>
<text x="578.7" y="344.7">10</text>
<text x="394" y="349.6" transform="rotate(-90 394 349.6)">1</text>
<text x="412.7" y="349.6" transform="rotate(-90 412.7 349.6)">1</text>
<text x="433.8" y="349.6" transform="rotate(-90 433.8 349.6)">1</text>
<text x="453.6" y="349.6" transform="rotate(-90 453.6 349.6)">1</text>
<text x="473.5" y="349.6" transform="rotate(-90 473.5 349.6)">1</text>
<text x="578.7" y="349.6">9</text>
<text x="510.7" y="354.6" transform="rotate(-90 510.7 354.6)">1</text>
<text x="531.7" y="359.6">6</text>
<text x="578.7" y="354.6">8</text>
<text x="578.7" y="359.6">7</text>
<text x="607.5" y="355.7" transform="rotate(-90 607.5 355.7)">2</text>
<text x="493.3" y="360.7" transform="rotate(-90 493.3 360.7)">21</text>
<text x="394" y="366.9" transform="rotate(-90 394 366.9)">2</text>
<text x="412.7" y="366.9" transform="rotate(-90 412.7 366.9)">2</text>
<text x="433.8" y="366.9" transform="rotate(-90 433.8 366.9)">2</text>
<text x="453.6" y="366.9" transform="rotate(-90 453.6 366.9)">2</text>
<text x="473.5" y="366.9" transform="rotate(-90 473.5 366.9)">2</text>
<text x="510.7" y="371.9" transform="rotate(-90 510.7 371.9)">2</text>
<text x="493.3" y="376.8" transform="rotate(-90 493.3 376.8)">2</text>
</g>
<g font-size="2.6">
<text x="683.7" y="461.8">THE EXTENT ITS SUBJECT MATTER IS ORIGINAL WITH WHIRLPOOL. ANY VENDOR RECEIVING</text>
<text x="683.7" y="458.1">THIS DRAWING IS THE PROPERTY OF WHIRLPOOL CORP. AND IS DISCLOSED IN CONFIDENCE TO</text>
<text x="683.7" y="465.6">THIS DRAWING FROM WHIRLPOOL SHALL HOLD AND USE THIS DRAWING FOR THE SOLE</text>
<text x="683.7" y="469.3">BENEFIT OF WHIRLPOOL AND SHALL NOT DISCLOSE IT TO, OR USE OR REPRODUCE IT FOR,</text>
<text x="683.7" y="473">ANY THIRD PARTY, OR PERFORM ANY ACT ADVERSE TO THE INTEREST OF WHIRLPOOL WITH</text>
<text x="683.7" y="476.7">RESPECT TO THIS DRAWING, WITHOUT THE EXPRESS WRITTEN PERMISSION OF WHIRLPOOL.</text>
</g>
<text font-size="2.1" x="740.3" y="221.8">IO</text>
<g font-size="1.7">
<text x="642.3" y="152.3">IO</text>
<text x="281.1" y="185.8">IO</text>
<text x="137.4" y="211.8">IO</text>
<text x="740.3" y="246.6">IO</text>
<text x="137.4" y="271.4">IO</text>
</g>
</svg>
